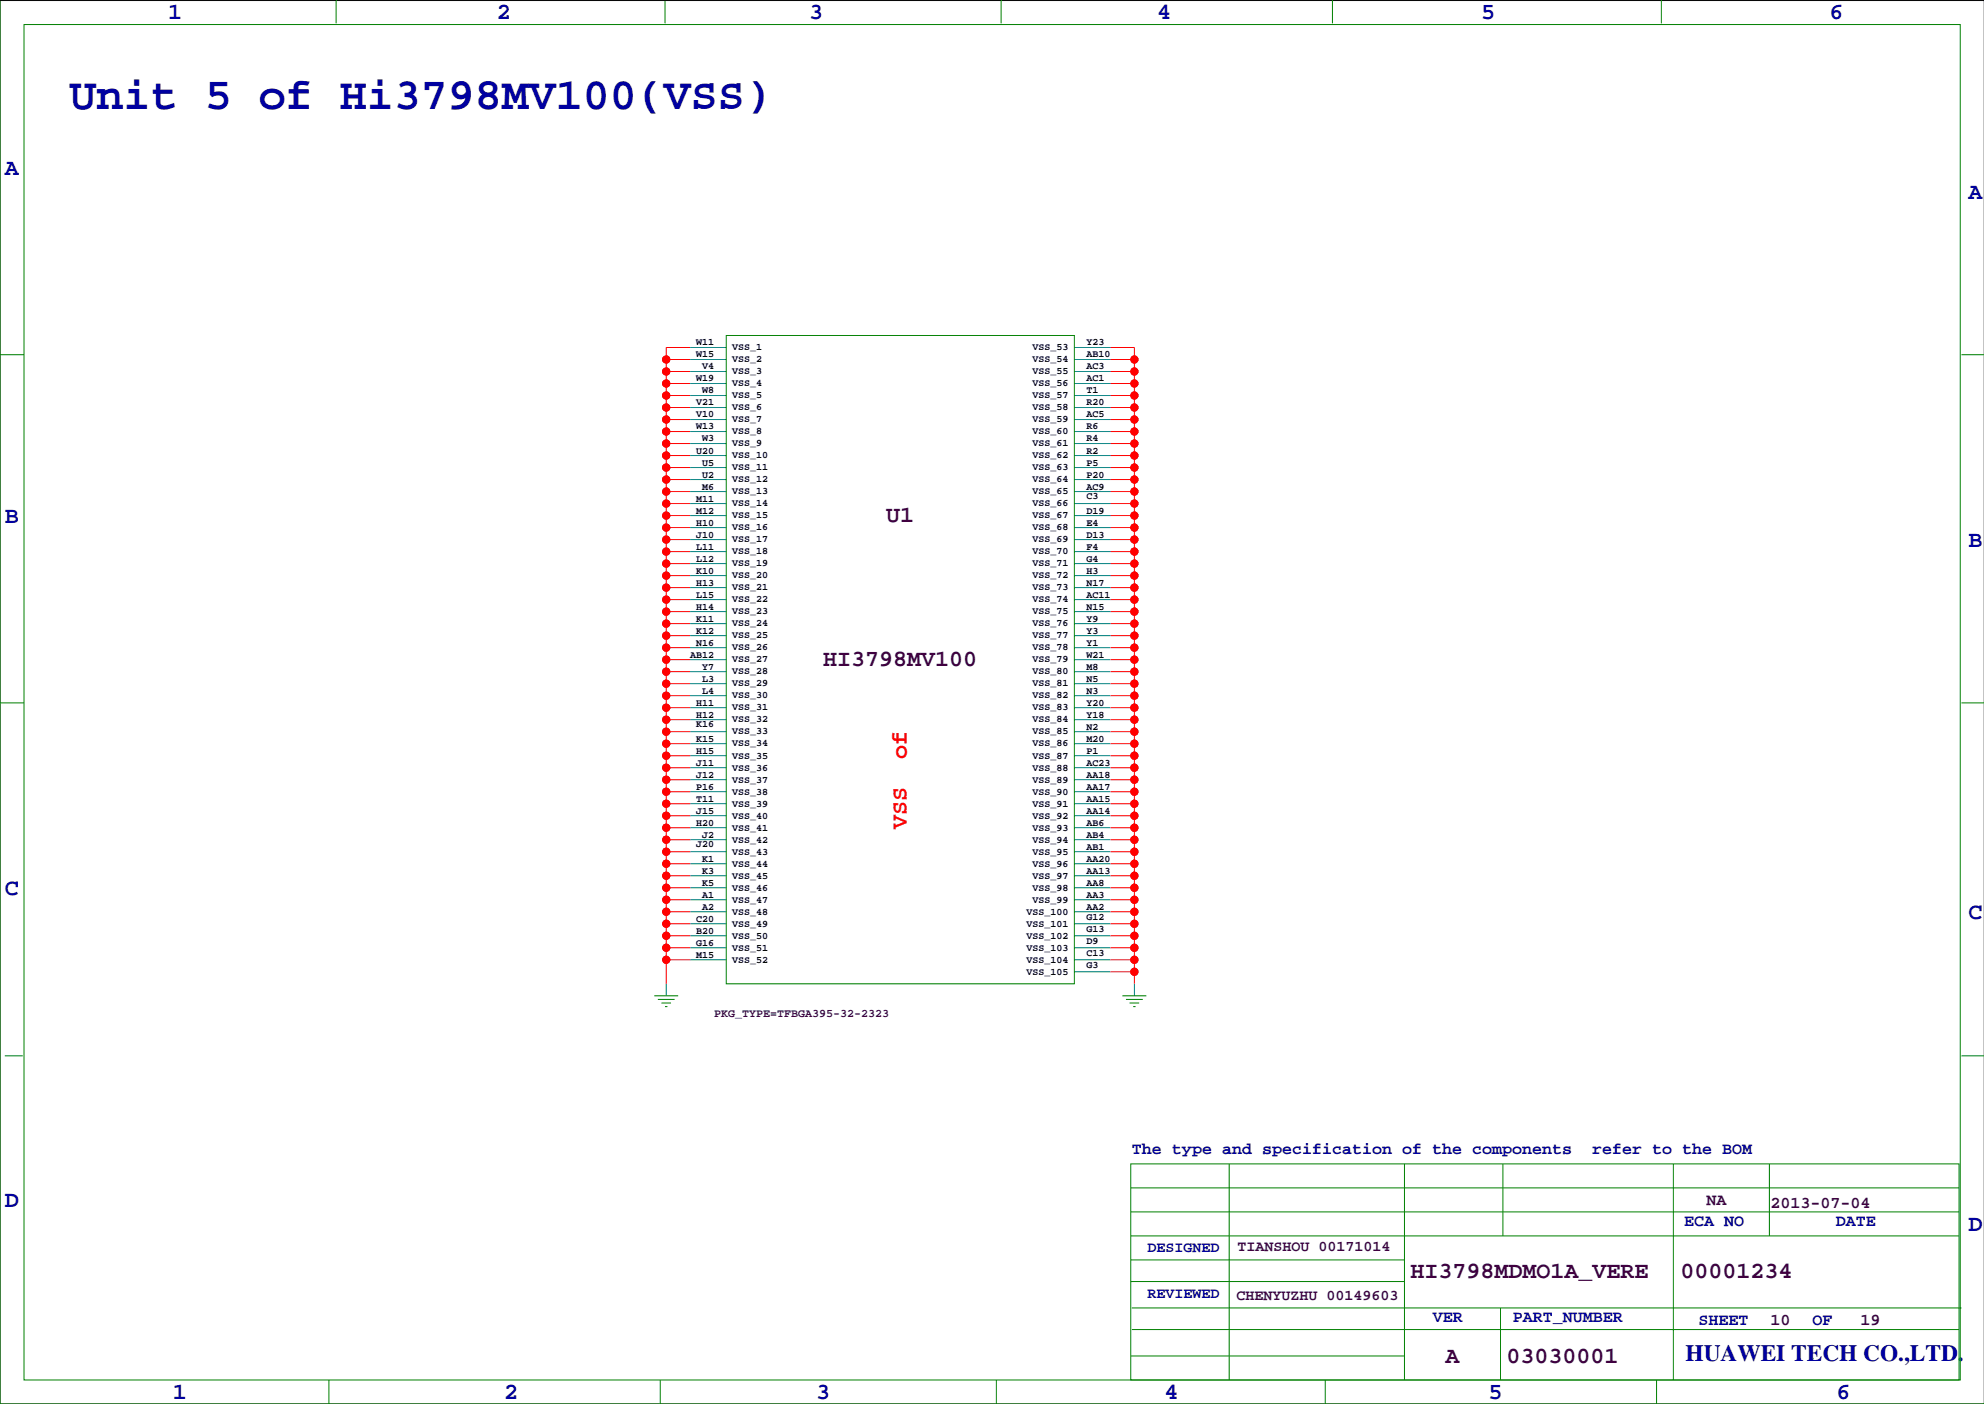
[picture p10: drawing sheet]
<svg xmlns="http://www.w3.org/2000/svg" width="420mm" height="297mm" viewBox="0 0 420 297" stroke-linecap="round" stroke-linejoin="round" font-family="sans-serif">
<path d="M419.9 .1h-419.9v296.9h419.9" fill="none" stroke="#000" stroke-width=".21"/>
<g fill="none" stroke="#f00" stroke-width=".21">
<path d="M141 78.6h5M141 76.1h5M146 73.5h-5v134.6M234.9 73.5h5.1v134.6M234.9 78.6h5.1M234.9 76.1h5.1M141 98.9h5M141 96.4h5M141 93.8h5M141 91.3h5M141 88.8h5M141 86.2h5"/>
<path d="M141 83.7h5M141 81.1h5M234.9 98.9h5.1M234.9 96.4h5.1M234.9 93.8h5.1M234.9 91.3h5.1M234.9 88.8h5.1M234.9 86.2h5.1M234.9 83.7h5.1M234.9 81.1h5.1M141 119.2h5M141 116.7h5"/>
<path d="M141 111.6h5M141 109.1h5M141 106.5h5M141 104h5M141 101.5h5M141 114.2h5M234.9 119.2h5.1M234.9 116.7h5.1M234.9 111.6h5.1M234.9 109.1h5.1M234.9 106.5h5.1M234.9 104h5.1"/>
<path d="M234.9 101.5h5.1M234.9 114.2h5.1M141 139.6h5M141 134.5h5M141 129.4h5M141 124.3h5M141 121.8h5M141 126.9h5M141 131.9h5M141 137h5M234.9 139.6h5.1M234.9 134.5h5.1"/>
<path d="M234.9 129.4h5.1M234.9 124.3h5.1M234.9 121.8h5.1M234.9 126.9h5.1M234.9 131.9h5.1M234.9 137h5.1M141 157.3h5M141 152.3h5M141 147.2h5M141 144.6h5M141 142.1h5M141 149.7h5"/>
<path d="M141 154.8h5M141 159.9h5M234.9 157.3h5.1M234.9 152.3h5.1M234.9 147.2h5.1M234.9 144.6h5.1M234.9 142.1h5.1M234.9 149.7h5.1M234.9 154.8h5.1M234.9 159.9h5.1M141 175.1h5M141 172.6h5"/>
<path d="M141 167.5h5M141 162.4h5M141 165h5M141 170h5M141 177.7h5M234.9 175.1h5.1M234.9 172.6h5.1M234.9 167.5h5.1M234.9 162.4h5.1M234.9 165h5.1M234.9 170h5.1M234.9 177.7h5.1"/>
<path d="M141 198h5M141 195.4h5M141 192.9h5M141 185.3h5M141 180.2h5M141 182.7h5M141 187.8h5M141 190.4h5M234.9 198h5.1M234.9 195.4h5.1M234.9 192.9h5.1M234.9 185.3h5.1"/>
<path d="M234.9 180.2h5.1M234.9 182.7h5.1M234.9 187.8h5.1M234.9 190.4h5.1M141 200.5h5M141 203.1h5M234.9 205.6h5.1M234.9 200.5h5.1M234.9 203.1h5.1"/>
<circle cx="141" cy="78.6" r=".76"/>
<circle cx="141" cy="76.1" r=".76"/>
<circle cx="240" cy="78.6" r=".76"/>
<circle cx="240" cy="76.1" r=".76"/>
<circle cx="141" cy="96.4" r=".76"/>
<circle cx="141" cy="83.7" r=".76"/>
<circle cx="141" cy="91.3" r=".76"/>
<circle cx="141" cy="86.2" r=".76"/>
<circle cx="141" cy="98.9" r=".76"/>
<circle cx="141" cy="88.8" r=".76"/>
<circle cx="141" cy="93.8" r=".76"/>
<circle cx="141" cy="81.1" r=".76"/>
<circle cx="240" cy="83.7" r=".76"/>
<circle cx="240" cy="96.4" r=".76"/>
<circle cx="240" cy="91.3" r=".76"/>
<circle cx="240" cy="98.9" r=".76"/>
<circle cx="240" cy="86.2" r=".76"/>
<circle cx="240" cy="88.8" r=".76"/>
<circle cx="240" cy="81.1" r=".76"/>
<circle cx="240" cy="93.8" r=".76"/>
<circle cx="141" cy="109.1" r=".76"/>
<circle cx="141" cy="104" r=".76"/>
<circle cx="141" cy="111.6" r=".76"/>
<circle cx="141" cy="119.2" r=".76"/>
<circle cx="141" cy="101.5" r=".76"/>
<circle cx="141" cy="114.2" r=".76"/>
<circle cx="141" cy="116.7" r=".76"/>
<circle cx="141" cy="106.5" r=".76"/>
<circle cx="240" cy="109.1" r=".76"/>
<circle cx="240" cy="104" r=".76"/>
<circle cx="240" cy="111.6" r=".76"/>
<circle cx="240" cy="119.2" r=".76"/>
<circle cx="240" cy="114.2" r=".76"/>
<circle cx="240" cy="101.5" r=".76"/>
<circle cx="240" cy="116.7" r=".76"/>
<circle cx="240" cy="106.5" r=".76"/>
<circle cx="141" cy="124.3" r=".76"/>
<circle cx="141" cy="137" r=".76"/>
<circle cx="141" cy="139.6" r=".76"/>
<circle cx="141" cy="126.9" r=".76"/>
<circle cx="141" cy="131.9" r=".76"/>
<circle cx="141" cy="121.8" r=".76"/>
<circle cx="141" cy="134.5" r=".76"/>
<circle cx="141" cy="129.4" r=".76"/>
<circle cx="240" cy="137" r=".76"/>
<circle cx="240" cy="124.3" r=".76"/>
<circle cx="240" cy="139.6" r=".76"/>
<circle cx="240" cy="126.9" r=".76"/>
<circle cx="240" cy="131.9" r=".76"/>
<circle cx="240" cy="121.8" r=".76"/>
<circle cx="240" cy="134.5" r=".76"/>
<circle cx="240" cy="129.4" r=".76"/>
<circle cx="141" cy="149.7" r=".76"/>
<circle cx="141" cy="152.3" r=".76"/>
<circle cx="141" cy="157.3" r=".76"/>
<circle cx="141" cy="144.6" r=".76"/>
<circle cx="141" cy="147.2" r=".76"/>
<circle cx="141" cy="159.9" r=".76"/>
<circle cx="141" cy="142.1" r=".76"/>
<circle cx="141" cy="154.8" r=".76"/>
<circle cx="240" cy="149.7" r=".76"/>
<circle cx="240" cy="152.3" r=".76"/>
<circle cx="240" cy="157.3" r=".76"/>
<circle cx="240" cy="144.6" r=".76"/>
<circle cx="240" cy="159.9" r=".76"/>
<circle cx="240" cy="147.2" r=".76"/>
<circle cx="240" cy="142.1" r=".76"/>
<circle cx="240" cy="154.8" r=".76"/>
<circle cx="141" cy="162.4" r=".76"/>
<circle cx="141" cy="175.1" r=".76"/>
<circle cx="141" cy="177.7" r=".76"/>
<circle cx="141" cy="165" r=".76"/>
<circle cx="141" cy="170" r=".76"/>
<circle cx="141" cy="172.6" r=".76"/>
<circle cx="141" cy="167.5" r=".76"/>
<circle cx="240" cy="175.1" r=".76"/>
<circle cx="240" cy="162.4" r=".76"/>
<circle cx="240" cy="165" r=".76"/>
<circle cx="240" cy="177.7" r=".76"/>
<circle cx="240" cy="170" r=".76"/>
<circle cx="240" cy="172.6" r=".76"/>
<circle cx="240" cy="167.5" r=".76"/>
<circle cx="141" cy="187.8" r=".76"/>
<circle cx="141" cy="190.4" r=".76"/>
<circle cx="141" cy="195.4" r=".76"/>
<circle cx="141" cy="182.7" r=".76"/>
<circle cx="141" cy="185.3" r=".76"/>
<circle cx="141" cy="198" r=".76"/>
<circle cx="141" cy="180.2" r=".76"/>
<circle cx="141" cy="192.9" r=".76"/>
<circle cx="240" cy="187.8" r=".76"/>
<circle cx="240" cy="190.4" r=".76"/>
<circle cx="240" cy="195.4" r=".76"/>
<circle cx="240" cy="182.7" r=".76"/>
<circle cx="240" cy="185.3" r=".76"/>
<circle cx="240" cy="198" r=".76"/>
<circle cx="240" cy="180.2" r=".76"/>
<circle cx="240" cy="192.9" r=".76"/>
<circle cx="141" cy="200.5" r=".76"/>
<circle cx="141" cy="203.1" r=".76"/>
<circle cx="240" cy="200.5" r=".76"/>
<circle cx="240" cy="203.1" r=".76"/>
<circle cx="240" cy="205.6" r=".76"/>
</g>
<g fill="#f00" stroke="#f00" stroke-width=".21">
<circle cx="240" cy="205.6" r=".76"/>
<circle cx="240" cy="203.1" r=".76"/>
<circle cx="240" cy="76.1" r=".76"/>
<circle cx="240" cy="78.6" r=".76"/>
<circle cx="240" cy="81.1" r=".76"/>
<circle cx="240" cy="83.7" r=".76"/>
<circle cx="240" cy="86.2" r=".76"/>
<circle cx="240" cy="88.8" r=".76"/>
<circle cx="240" cy="91.3" r=".76"/>
<circle cx="240" cy="93.8" r=".76"/>
<circle cx="240" cy="96.4" r=".76"/>
<circle cx="240" cy="98.9" r=".76"/>
<circle cx="240" cy="101.5" r=".76"/>
<circle cx="240" cy="104" r=".76"/>
<circle cx="240" cy="106.5" r=".76"/>
<circle cx="240" cy="109.1" r=".76"/>
<circle cx="240" cy="111.6" r=".76"/>
<circle cx="240" cy="114.2" r=".76"/>
<circle cx="240" cy="116.7" r=".76"/>
<circle cx="240" cy="119.2" r=".76"/>
<circle cx="240" cy="121.8" r=".76"/>
<circle cx="240" cy="124.3" r=".76"/>
<circle cx="240" cy="126.9" r=".76"/>
<circle cx="240" cy="129.4" r=".76"/>
<circle cx="240" cy="131.9" r=".76"/>
<circle cx="240" cy="134.5" r=".76"/>
<circle cx="240" cy="137" r=".76"/>
<circle cx="240" cy="139.6" r=".76"/>
<circle cx="240" cy="142.1" r=".76"/>
<circle cx="240" cy="144.6" r=".76"/>
<circle cx="240" cy="147.2" r=".76"/>
<circle cx="240" cy="149.7" r=".76"/>
<circle cx="240" cy="152.3" r=".76"/>
<circle cx="240" cy="154.8" r=".76"/>
<circle cx="240" cy="157.3" r=".76"/>
<circle cx="240" cy="159.9" r=".76"/>
<circle cx="240" cy="162.4" r=".76"/>
<circle cx="240" cy="165" r=".76"/>
<circle cx="240" cy="167.5" r=".76"/>
<circle cx="240" cy="170" r=".76"/>
<circle cx="240" cy="172.6" r=".76"/>
<circle cx="240" cy="175.1" r=".76"/>
<circle cx="240" cy="177.7" r=".76"/>
<circle cx="240" cy="180.2" r=".76"/>
<circle cx="240" cy="182.7" r=".76"/>
<circle cx="240" cy="185.3" r=".76"/>
<circle cx="240" cy="187.8" r=".76"/>
<circle cx="240" cy="190.4" r=".76"/>
<circle cx="240" cy="192.9" r=".76"/>
<circle cx="240" cy="195.4" r=".76"/>
<circle cx="240" cy="198" r=".76"/>
<circle cx="240" cy="200.5" r=".76"/>
<circle cx="141" cy="190.4" r=".76"/>
<circle cx="141" cy="192.9" r=".76"/>
<circle cx="141" cy="187.8" r=".76"/>
<circle cx="141" cy="182.7" r=".76"/>
<circle cx="141" cy="185.3" r=".76"/>
<circle cx="141" cy="195.4" r=".76"/>
<circle cx="141" cy="200.5" r=".76"/>
<circle cx="141" cy="203.1" r=".76"/>
<circle cx="141" cy="198" r=".76"/>
<circle cx="141" cy="170" r=".76"/>
<circle cx="141" cy="165" r=".76"/>
<circle cx="141" cy="159.9" r=".76"/>
<circle cx="141" cy="162.4" r=".76"/>
<circle cx="141" cy="172.6" r=".76"/>
<circle cx="141" cy="177.7" r=".76"/>
<circle cx="141" cy="180.2" r=".76"/>
<circle cx="141" cy="175.1" r=".76"/>
<circle cx="141" cy="167.5" r=".76"/>
<circle cx="141" cy="142.1" r=".76"/>
<circle cx="141" cy="137" r=".76"/>
<circle cx="141" cy="139.6" r=".76"/>
<circle cx="141" cy="149.7" r=".76"/>
<circle cx="141" cy="154.8" r=".76"/>
<circle cx="141" cy="157.3" r=".76"/>
<circle cx="141" cy="152.3" r=".76"/>
<circle cx="141" cy="144.6" r=".76"/>
<circle cx="141" cy="147.2" r=".76"/>
<circle cx="141" cy="114.2" r=".76"/>
<circle cx="141" cy="116.7" r=".76"/>
<circle cx="141" cy="126.9" r=".76"/>
<circle cx="141" cy="131.9" r=".76"/>
<circle cx="141" cy="134.5" r=".76"/>
<circle cx="141" cy="129.4" r=".76"/>
<circle cx="141" cy="121.8" r=".76"/>
<circle cx="141" cy="124.3" r=".76"/>
<circle cx="141" cy="119.2" r=".76"/>
<circle cx="141" cy="93.8" r=".76"/>
<circle cx="141" cy="104" r=".76"/>
<circle cx="141" cy="109.1" r=".76"/>
<circle cx="141" cy="111.6" r=".76"/>
<circle cx="141" cy="106.5" r=".76"/>
<circle cx="141" cy="98.9" r=".76"/>
<circle cx="141" cy="101.5" r=".76"/>
<circle cx="141" cy="96.4" r=".76"/>
<circle cx="141" cy="91.3" r=".76"/>
<circle cx="141" cy="83.7" r=".76"/>
<circle cx="141" cy="88.8" r=".76"/>
<circle cx="141" cy="86.2" r=".76"/>
<circle cx="141" cy="78.6" r=".76"/>
<circle cx="141" cy="81.1" r=".76"/>
<circle cx="141" cy="76.1" r=".76"/>
</g>
<g fill="none" stroke="#008080" stroke-width=".21">
<path d="M146 76.1h7.7M146 78.6h7.7M146 73.5h7.7M227.3 76.1h7.6M227.3 78.6h7.6M227.3 73.5h7.6M146 83.7h7.7M146 88.8h7.7M146 96.4h7.7M146 86.2h7.7M146 91.3h7.7M146 98.9h7.7"/>
<path d="M146 93.8h7.7M146 81.1h7.7M227.3 83.7h7.6M227.3 88.8h7.6M227.3 96.4h7.6M227.3 86.2h7.6M227.3 91.3h7.6M227.3 98.9h7.6M227.3 93.8h7.6M227.3 81.1h7.6M146 114.2h7.7M146 111.6h7.7"/>
<path d="M146 106.5h7.7M146 116.7h7.7M146 119.2h7.7M146 109.1h7.7M146 101.5h7.7M146 104h7.7M227.3 114.2h7.6M227.3 111.6h7.6M227.3 106.5h7.6M227.3 116.7h7.6M227.3 119.2h7.6M227.3 109.1h7.6"/>
<path d="M227.3 101.5h7.6M227.3 104h7.6M146 129.4h7.7M146 124.3h7.7M146 121.8h7.7M146 131.9h7.7M146 134.5h7.7M146 126.9h7.7M146 137h7.7M146 139.6h7.7M227.3 129.4h7.6M227.3 124.3h7.6"/>
<path d="M227.3 121.8h7.6M227.3 131.9h7.6M227.3 134.5h7.6M227.3 126.9h7.6M227.3 137h7.6M227.3 139.6h7.6M146 142.1h7.7M146 144.6h7.7M146 149.7h7.7M146 157.3h7.7M146 159.9h7.7M146 147.2h7.7"/>
<path d="M146 154.8h7.7M146 152.3h7.7M227.3 142.1h7.6M227.3 144.6h7.6M227.3 149.7h7.6M227.3 157.3h7.6M227.3 159.9h7.6M227.3 147.2h7.6M227.3 154.8h7.6M227.3 152.3h7.6M146 162.4h7.7M146 175.1h7.7"/>
<path d="M146 170h7.7M146 177.7h7.7M146 172.6h7.7M146 165h7.7M146 167.5h7.7M227.3 162.4h7.6M227.3 175.1h7.6M227.3 170h7.6M227.3 177.7h7.6M227.3 172.6h7.6M227.3 165h7.6M227.3 167.5h7.6"/>
<path d="M146 192.9h7.7M146 195.4h7.7M146 198h7.7M146 187.8h7.7M146 180.2h7.7M146 185.3h7.7M146 182.7h7.7M146 190.4h7.7M227.3 192.9h7.6M227.3 195.4h7.6M227.3 198h7.6M227.3 187.8h7.6"/>
<path d="M227.3 180.2h7.6M227.3 185.3h7.6M227.3 182.7h7.6M227.3 190.4h7.6M141 208.1v2.6M146 200.5h7.7M146 203.1h7.7M227.3 205.6h7.6M227.3 200.5h7.6M227.3 203.1h7.6M240 208.1v2.6"/>
</g>
<g fill="none" stroke="#008000" stroke-width=".21">
<path d="M0 -.1v297.1h419.9M71.1 0v4.9M140.7 0v4.9M211.8 0v4.9M281.9 0v4.9M351.5 0v4.9M5.1 5.2h409.7v286.8h-409.7zM0 75h5.1M153.7 71h73.6v137.1h-73.6zM415 75h4.9M0 148.7h5.1M415 148.7h4.9"/>
<path d="M138.4 210.7h5.1M139.2 211.4h3.5M140 212.2h2M140.7 213h.5M237.5 210.7h5.1M238.3 211.4h3.5M239 212.2h2M239.8 213h.5M1 223.4h3.8M415 223.4h4.9M239.3 246.2h175.2v45.8h-175.2zM239.3 251.3h175.2"/>
<path d="M239.3 256.4h175.2M260.1 246.2v45.8M297.2 246.2v45.8M318 246.2v15.3M354.1 246.2v45.8M374.4 246.2v15.3M239.3 266.6h57.9M239.3 261.5h175.2M239.3 271.1h57.9M239.5 276.7h175.5M317.5 276.7v15.3M69.6 292v5"/>
<path d="M139.7 292v5M210.8 292v5M239.3 286.9h57.9M239.5 281.3h175M280.4 292v5M350.5 292v5M383.5 287.4h.1"/>
</g>
<text font-size="9.5" fill="#0000a0" x="14.7" y="23.1">Unit 5 of Hi3798MV100(VSS)</text>
<g font-size="4.9" fill="#0000a0">
<text x="35.6" y="3.9">1</text>
<text x="105.2" y="3.9">2</text>
<text x="171.2" y="3.9">3</text>
<text x="244.9" y="3.9">4</text>
<text x="313.4" y="3.9">5</text>
<text x="387.1" y="3.9">6</text>
<text x="1" y="36.9">A</text>
<text x="416.6" y="42">A</text>
<text x="1" y="110.6">B</text>
<text x="416.6" y="115.7">B</text>
<text x="1" y="189.3">C</text>
<text x="416.6" y="194.4">C</text>
<text x="1" y="255.4">D</text>
<text x="416.6" y="260.5">D</text>
<text x="356.6" y="288">HUAWEI TECH CO.,LTD.</text>
<text x="36.6" y="296">1</text>
<text x="106.7" y="296">2</text>
<text x="172.7" y="296">3</text>
<text x="246.4" y="296">4</text>
<text x="315" y="296">5</text>
<text x="388.6" y="296">6</text>
</g>
<g font-size="4.9" fill="#400040">
<text x="187.5" y="110.5">U1</text>
<text x="174.2" y="140.9">HI3798MV100</text>
<text x="298.5" y="270.5">HI3798MDMO1A_VERE</text>
<text x="355.6" y="270.5">00001234</text>
<text x="305.9" y="288.3">A</text>
<text x="318.8" y="288.3">03030001</text>
</g>
<g font-size="4.9" fill="#f00">
<text x="191.9" y="160.5" transform="rotate(-90 191.9 160.5)">of</text>
<text x="191.9" y="175.3" transform="rotate(-90 191.9 175.3)">VSS</text>
</g>
<g font-size="3.5" fill="#0000a0">
<text x="239.5" y="244.2">The type and specification of the components</text>
<text x="336.9" y="244.2">refer to the BOM</text>
<text x="356.4" y="259.4">ECA NO</text>
<text x="388.5" y="259.4">DATE</text>
<text x="303.1" y="279.7">VER</text>
<text x="320.1" y="279.7">PART_NUMBER</text>
<text x="359.4" y="280.3">SHEET</text>
<text x="383.5" y="280.3">OF</text>
</g>
<g font-size="3.5" fill="#400040">
<text x="361.1" y="254.9">NA</text>
<text x="374.6" y="255.7">2013-07-04</text>
<text x="374.6" y="280.3">10</text>
<text x="393.7" y="280.3">19</text>
</g>
<g font-size="3.2" fill="#0000a0">
<text x="242.8" y="264.9">DESIGNED</text>
<text x="242.8" y="274.5">REVIEWED</text>
</g>
<g font-size="3.2" fill="#400040">
<text x="261.9" y="264.7">TIANSHOU 00171014</text>
<text x="261.6" y="275.1">CHENYUZHU 00149603</text>
</g>
<text font-size="2.5" fill="#400040" x="151.1" y="215.3">PKG_TYPE=TFBGA395-32-2323</text>
<g font-size="2.1">
<text x="147.3" y="73.1">W11</text>
<text x="147.3" y="75.6">W15</text>
<text x="154.9" y="74.1">VSS_1</text>
<text x="154.9" y="76.7">VSS_2</text>
<text x="218.4" y="76.7">VSS_54</text>
<text x="218.4" y="74.1">VSS_53</text>
<text x="229.9" y="75.6">AB10</text>
<text x="229.9" y="73.1">Y23</text>
<text x="147.3" y="80.7">W19</text>
<text x="148.6" y="78.2">V4</text>
<text x="148.6" y="83.2">W8</text>
<text x="154.9" y="79.2">VSS_3</text>
<text x="154.9" y="81.7">VSS_4</text>
<text x="218.4" y="81.7">VSS_56</text>
<text x="218.4" y="79.2">VSS_55</text>
<text x="229.9" y="83.2">T1</text>
<text x="229.9" y="80.7">AC1</text>
<text x="229.9" y="78.2">AC3</text>
<text x="147.3" y="88.3">V10</text>
<text x="147.3" y="85.8">V21</text>
<text x="154.9" y="84.3">VSS_5</text>
<text x="154.9" y="89.4">VSS_7</text>
<text x="154.9" y="86.8">VSS_6</text>
<text x="218.4" y="84.3">VSS_57</text>
<text x="218.4" y="86.8">VSS_58</text>
<text x="218.4" y="89.4">VSS_59</text>
<text x="229.9" y="85.8">R20</text>
<text x="229.9" y="88.3">AC5</text>
<text x="147.3" y="95.9">U20</text>
<text x="147.3" y="90.9">W13</text>
<text x="148.6" y="93.4">W3</text>
<text x="154.9" y="94.4">VSS_9</text>
<text x="154.9" y="91.9">VSS_8</text>
<text x="218.4" y="91.9">VSS_60</text>
<text x="218.4" y="94.4">VSS_61</text>
<text x="229.9" y="95.9">R2</text>
<text x="229.9" y="90.9">R6</text>
<text x="229.9" y="93.4">R4</text>
<text x="148.6" y="101">U2</text>
<text x="148.6" y="98.5">U5</text>
<text x="154.9" y="97">VSS_10</text>
<text x="154.9" y="99.5">VSS_11</text>
<text x="218.4" y="97">VSS_62</text>
<text x="218.4" y="99.5">VSS_63</text>
<text x="229.9" y="98.5">P5</text>
<text x="229.9" y="101">P20</text>
<text x="147.3" y="106.1">M11</text>
<text x="148.6" y="103.6">M6</text>
<text x="154.9" y="107.1">VSS_14</text>
<text x="154.9" y="102.1">VSS_12</text>
<text x="154.9" y="104.6">VSS_13</text>
<text x="218.4" y="107.1">VSS_66</text>
<text x="218.4" y="102.1">VSS_64</text>
<text x="218.4" y="104.6">VSS_65</text>
<text x="229.9" y="105.6">C3</text>
<text x="229.9" y="103.6">AC9</text>
<text x="147.3" y="111.2">H10</text>
<text x="147.3" y="108.6">M12</text>
<text x="147.3" y="113.7">J10</text>
<text x="154.9" y="112.2">VSS_16</text>
<text x="154.9" y="109.7">VSS_15</text>
<text x="218.4" y="109.7">VSS_67</text>
<text x="218.4" y="112.2">VSS_68</text>
<text x="229.9" y="113.7">D13</text>
<text x="229.9" y="108.6">D19</text>
<text x="229.9" y="111.2">E4</text>
<text x="147.3" y="116.3">L11</text>
<text x="147.3" y="118.8">L12</text>
<text x="154.9" y="117.3">VSS_18</text>
<text x="154.9" y="119.8">VSS_19</text>
<text x="154.9" y="114.8">VSS_17</text>
<text x="218.4" y="114.8">VSS_69</text>
<text x="218.4" y="117.3">VSS_70</text>
<text x="218.4" y="119.8">VSS_71</text>
<text x="229.9" y="116.3">F4</text>
<text x="229.9" y="118.8">G4</text>
<text x="147.3" y="123.9">H13</text>
<text x="147.3" y="121.3">K10</text>
<text x="154.9" y="124.9">VSS_21</text>
<text x="154.9" y="122.4">VSS_20</text>
<text x="218.4" y="122.4">VSS_72</text>
<text x="218.4" y="124.9">VSS_73</text>
<text x="229.9" y="121.3">H3</text>
<text x="229.9" y="123.9">N17</text>
<text x="147.3" y="129">H14</text>
<text x="147.3" y="131.5">K11</text>
<text x="147.3" y="126.4">L15</text>
<text x="154.9" y="130">VSS_23</text>
<text x="154.9" y="127.5">VSS_22</text>
<text x="218.4" y="130">VSS_75</text>
<text x="218.4" y="127.5">VSS_74</text>
<text x="229.9" y="129">N15</text>
<text x="229.9" y="126.4">AC11</text>
<text x="229.9" y="131.5">Y9</text>
<text x="147.3" y="134">K12</text>
<text x="147.3" y="136.6">N16</text>
<text x="154.9" y="132.5">VSS_24</text>
<text x="154.9" y="135.1">VSS_25</text>
<text x="154.9" y="137.6">VSS_26</text>
<text x="218.4" y="137.6">VSS_78</text>
<text x="218.4" y="135.1">VSS_77</text>
<text x="218.4" y="132.5">VSS_76</text>
<text x="229.9" y="136.6">Y1</text>
<text x="229.9" y="134">Y3</text>
<text x="146" y="139.1">AB12</text>
<text x="148.6" y="141.7">Y7</text>
<text x="154.9" y="142.7">VSS_28</text>
<text x="154.9" y="140.2">VSS_27</text>
<text x="218.4" y="142.7">VSS_80</text>
<text x="218.4" y="140.2">VSS_79</text>
<text x="229.9" y="141.7">M8</text>
<text x="229.9" y="139.1">W21</text>
<text x="147.3" y="149.3">H11</text>
<text x="148.6" y="144.2">L3</text>
<text x="148.6" y="146.7">L4</text>
<text x="154.9" y="145.2">VSS_29</text>
<text x="154.9" y="147.8">VSS_30</text>
<text x="218.4" y="145.2">VSS_81</text>
<text x="218.4" y="147.8">VSS_82</text>
<text x="229.9" y="144.2">N5</text>
<text x="229.9" y="146.7">N3</text>
<text x="229.9" y="149.3">Y20</text>
<text x="147.3" y="153.9">K16</text>
<text x="147.3" y="151.8">H12</text>
<text x="154.9" y="150.3">VSS_31</text>
<text x="154.9" y="155.4">VSS_33</text>
<text x="154.9" y="152.9">VSS_32</text>
<text x="218.4" y="155.4">VSS_85</text>
<text x="218.4" y="152.9">VSS_84</text>
<text x="218.4" y="150.3">VSS_83</text>
<text x="229.9" y="154.4">N2</text>
<text x="229.9" y="151.8">Y18</text>
<text x="147.3" y="156.9">K15</text>
<text x="147.3" y="159.4">H15</text>
<text x="147.3" y="162">J11</text>
<text x="154.9" y="157.9">VSS_34</text>
<text x="154.9" y="160.5">VSS_35</text>
<text x="218.4" y="160.5">VSS_87</text>
<text x="218.4" y="157.9">VSS_86</text>
<text x="229.9" y="159.4">P1</text>
<text x="229.9" y="162">AC23</text>
<text x="229.9" y="156.9">M20</text>
<text x="147.3" y="164.5">J12</text>
<text x="147.3" y="167.1">P16</text>
<text x="154.9" y="163">VSS_36</text>
<text x="154.9" y="165.6">VSS_37</text>
<text x="218.4" y="163">VSS_88</text>
<text x="218.4" y="165.6">VSS_89</text>
<text x="229.9" y="164.5">AA18</text>
<text x="229.9" y="167.1">AA17</text>
<text x="147.3" y="172.1">J15</text>
<text x="147.3" y="169.6">T11</text>
<text x="154.9" y="173.2">VSS_40</text>
<text x="154.9" y="170.6">VSS_39</text>
<text x="154.9" y="168.1">VSS_38</text>
<text x="218.4" y="170.6">VSS_91</text>
<text x="218.4" y="173.2">VSS_92</text>
<text x="218.4" y="168.1">VSS_90</text>
<text x="229.9" y="169.6">AA15</text>
<text x="229.9" y="172.1">AA14</text>
<text x="147.3" y="174.7">H20</text>
<text x="147.3" y="179.3">J20</text>
<text x="148.6" y="177.2">J2</text>
<text x="154.9" y="175.7">VSS_41</text>
<text x="154.9" y="178.3">VSS_42</text>
<text x="218.4" y="175.7">VSS_93</text>
<text x="218.4" y="178.3">VSS_94</text>
<text x="229.9" y="174.7">AB6</text>
<text x="229.9" y="177.2">AB4</text>
<text x="229.9" y="179.8">AB1</text>
<text x="148.6" y="184.8">K3</text>
<text x="148.6" y="182.3">K1</text>
<text x="154.9" y="180.8">VSS_43</text>
<text x="154.9" y="185.9">VSS_45</text>
<text x="154.9" y="183.3">VSS_44</text>
<text x="218.4" y="180.8">VSS_95</text>
<text x="218.4" y="185.9">VSS_97</text>
<text x="218.4" y="183.3">VSS_96</text>
<text x="229.9" y="184.8">AA13</text>
<text x="229.9" y="182.3">AA20</text>
<text x="148.6" y="187.4">K5</text>
<text x="148.6" y="189.9">A1</text>
<text x="154.9" y="188.4">VSS_46</text>
<text x="154.9" y="191">VSS_47</text>
<text x="218.4" y="188.4">VSS_98</text>
<text x="218.4" y="191">VSS_99</text>
<text x="229.9" y="187.4">AA8</text>
<text x="229.9" y="189.9">AA3</text>
<text x="147.3" y="195">C20</text>
<text x="147.3" y="197.5">B20</text>
<text x="148.6" y="192.5">A2</text>
<text x="154.9" y="193.5">VSS_48</text>
<text x="154.9" y="196">VSS_49</text>
<text x="217.2" y="193.5">VSS_100</text>
<text x="217.2" y="196">VSS_101</text>
<text x="229.9" y="192.5">AA2</text>
<text x="229.9" y="194.5">G12</text>
<text x="229.9" y="197.1">G13</text>
<text x="147.3" y="200.1">G16</text>
<text x="147.3" y="202.6">M15</text>
<text x="154.9" y="198.6">VSS_50</text>
<text x="154.9" y="201.1">VSS_51</text>
<text x="154.9" y="203.7">VSS_52</text>
<text x="217.2" y="198.6">VSS_102</text>
<text x="217.2" y="201.1">VSS_103</text>
<text x="217.2" y="203.7">VSS_104</text>
<text x="229.9" y="199.6">D9</text>
<text x="229.9" y="202.2">C13</text>
<text x="217.2" y="206.2">VSS_105</text>
<text x="229.9" y="204.7">G3</text>
</g>
</svg>
